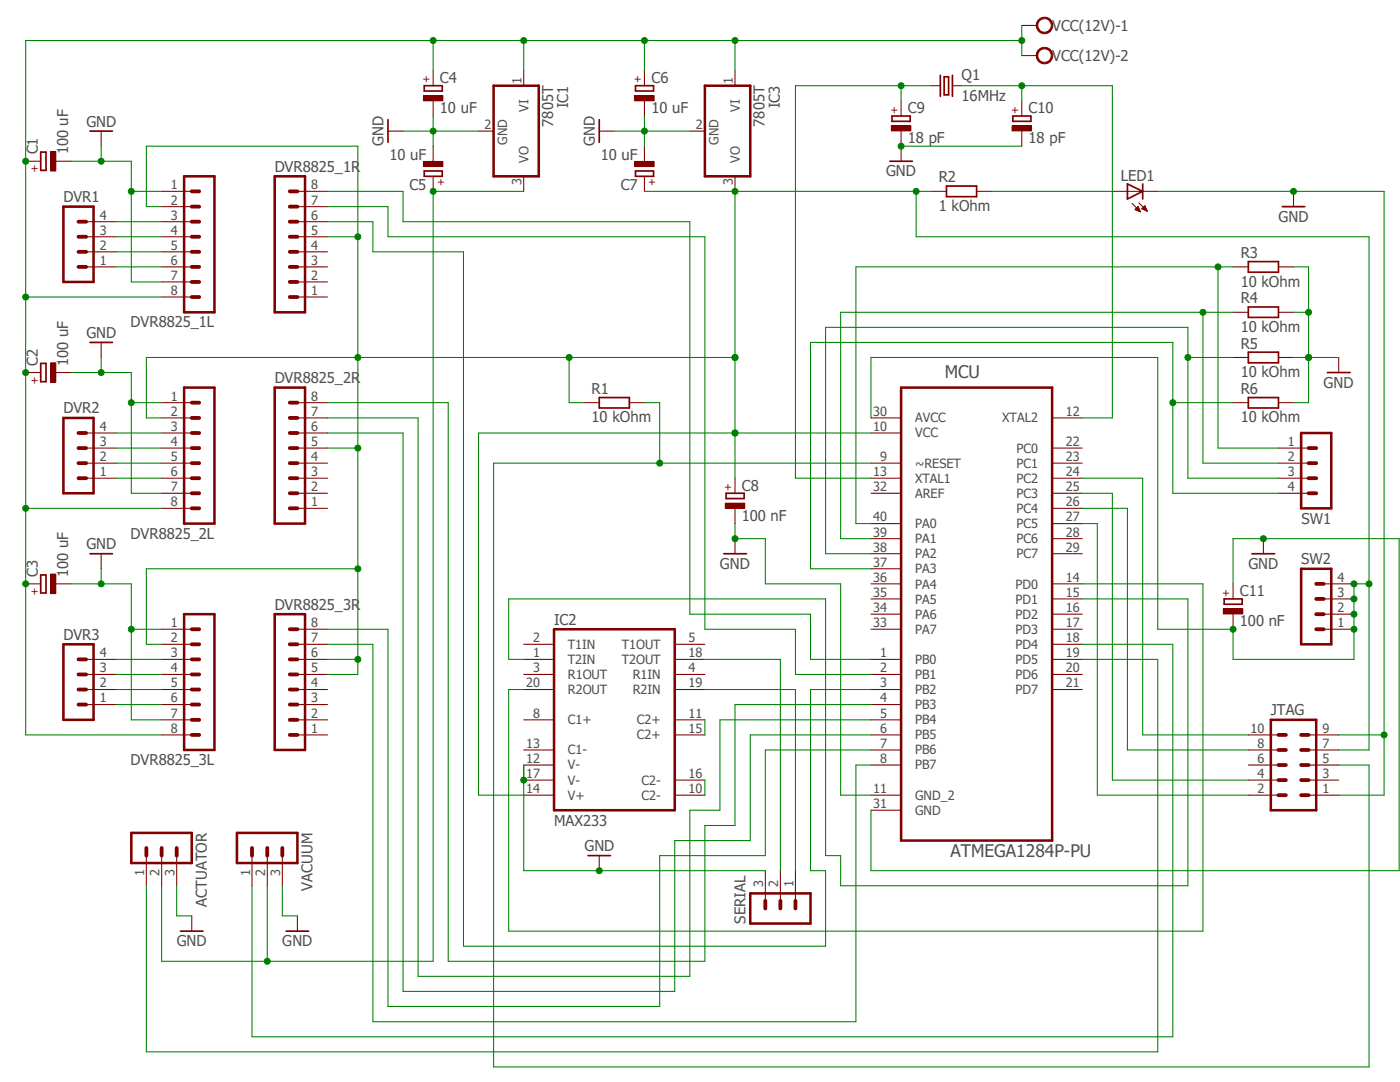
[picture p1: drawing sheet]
<svg xmlns="http://www.w3.org/2000/svg" width="279mm" height="216mm" viewBox="0 0 279 216" stroke-linecap="round" stroke-linejoin="round" font-family="sans-serif">
<path d="M0 2.8l279.4 210.3M279.4 2.8l-279.4 210.3" fill="none" stroke="#fff" stroke-width=".2"/>
<g fill="none" stroke="#800000" stroke-width=".21">
<path d="M104.5 14.1v3M146.7 14.1v3M32.3 38.2h6M59.4 38.2h6M95.5 26.2h3M104.5 35.2v3M137.7 26.2h3M146.7 35.2v3M17.2 53.3h6M17.2 50.2h6M17.2 47.2h6M17.2 44.2h6"/>
<path d="M32.3 53.3h6M32.3 50.2h6M32.3 47.2h6M32.3 44.2h6M32.3 41.2h6M32.3 56.3h6M32.3 59.3h6M59.4 53.3h6M59.4 50.2h6M59.4 47.2h6M59.4 44.2h6M59.4 41.2h6"/>
<path d="M59.4 56.3h6M59.4 59.3h6M267.2 71.3v3M17.2 86.4h6M17.2 92.4h6M17.2 95.4h6M17.2 89.4h6M32.3 83.4h6M32.3 86.4h6M32.3 92.4h6M32.3 95.4h6M32.3 98.4h6"/>
<path d="M32.3 89.4h6M32.3 80.3h6M59.4 83.4h6M59.4 86.4h6M59.4 92.4h6M59.4 95.4h6M59.4 98.4h6M59.4 89.4h6M59.4 80.3h6M173.8 83.4h6M173.8 86.4h6M173.8 92.4h6"/>
<path d="M173.8 95.4h6M173.8 98.4h6M210 83.4h6M210 92.4h6M210 95.4h6M210 98.4h6M210 89.4h6M32.3 101.4h6M59.4 101.4h6M173.8 104.5h6M173.8 107.5h6M173.8 110.5h6"/>
<path d="M173.8 113.5h6M173.8 116.5h6M173.8 119.5h6M210 104.5h6M210 107.5h6M210 110.5h6M210 116.5h6M210 119.5h6M210 101.4h6M17.2 131.6h6M17.2 134.6h6M17.2 137.6h6"/>
<path d="M32.3 125.6h6M32.3 131.6h6M32.3 134.6h6M32.3 137.6h6M32.3 128.6h6M59.4 125.6h6M59.4 131.6h6M59.4 134.6h6M59.4 137.6h6M59.4 128.6h6M104.5 131.6h6.1M104.5 134.6h6.1"/>
<path d="M104.5 137.6h6.1M104.5 128.6h6.1M134.7 131.6h6M134.7 134.6h6M134.7 137.6h6M134.7 128.6h6M173.8 122.6h6M173.8 125.6h6M173.8 131.6h6M173.8 134.6h6M173.8 137.6h6M210 122.6h6"/>
<path d="M210 125.6h6M210 131.6h6M210 134.6h6M210 137.6h6M210 128.6h6M17.2 140.6h6M32.3 140.6h6M32.3 143.6h6M32.3 146.6h6M59.4 140.6h6M59.4 143.6h6M59.4 146.6h6"/>
<path d="M104.5 143.6h6.1M104.5 149.6h6.1M104.5 152.7h6.1M104.5 158.7h6.1M104.5 155.7h6.1M134.7 143.6h6M134.7 146.6h6M134.7 158.7h6M134.7 155.7h6M173.8 140.6h6M173.8 143.6h6M173.8 146.6h6"/>
<path d="M173.8 149.6h6M173.8 152.7h6M173.8 158.7h6M249.1 146.6h6M249.1 149.6h6M249.1 152.7h6M249.1 158.7h6M249.1 155.7h6M261.2 146.6h6M261.2 149.6h6M261.2 152.7h6M261.2 158.7h6"/>
<path d="M261.2 155.7h6M29.2 170.7v6M32.3 170.7v6M35.3 170.7v6M50.3 170.7v6M53.3 170.7v6M56.3 170.7v6M152.7 173.7v6M155.7 173.7v6M158.7 173.7v6M173.8 161.7h6M38.3 182.8v3"/>
<path d="M59.4 182.8v3"/>
</g>
<g fill="none" stroke="#800000" stroke-width=".51">
<path d="M98.5 17.1h9v18.1h-9zM140.7 17.1h9v18.1h-9zM36.7 35.2h6.1v27.1h-6.1zM54.8 35.2h6.1v27.1h-6.1zM12.7 41.2h6v15.1h-6zM36.7 77.3h6.1v27.2h-6.1zM54.8 77.3h6.1v27.2h-6.1zM179.8 77.3h30.2v90.4h-30.2zM12.7 83.4h6v15h-6zM12.7 128.6h6v15h-6zM36.7 122.6h6.1v27h-6.1zM54.8 122.6h6.1v27h-6.1z"/>
<path d="M110.6 125.6h24.1v36.1h-24.1zM253.6 143.6h9.1v18.1h-9.1zM26.2 166.2h12.1v6h-12.1zM47.3 166.2h12.1v6h-12.1zM149.7 178.3h12.1v6h-12.1z"/>
</g>
<g fill="none" stroke="#800000" stroke-width=".76">
<path d="M38.3 38.2h1.5M57.8 38.2h1.6M15.7 47.2h1.5M15.7 50.2h1.5M15.7 53.3h1.5M15.7 44.2h1.5M38.3 47.2h1.5M38.3 50.2h1.5M38.3 53.3h1.5M38.3 44.2h1.5M38.3 41.2h1.5M38.3 59.3h1.5"/>
<path d="M38.3 56.3h1.5M57.8 47.2h1.6M57.8 50.2h1.6M57.8 53.3h1.6M57.8 44.2h1.6M57.8 41.2h1.6M57.8 59.3h1.6M57.8 56.3h1.6M15.7 89.4h1.5M15.7 92.4h1.5M15.7 95.4h1.5M15.7 86.4h1.5"/>
<path d="M38.3 89.4h1.5M38.3 92.4h1.5M38.3 95.4h1.5M38.3 86.4h1.5M38.3 83.4h1.5M38.3 80.3h1.5M38.3 98.4h1.5M57.8 89.4h1.6M57.8 92.4h1.6M57.8 95.4h1.6M57.8 86.4h1.6M57.8 83.4h1.6"/>
<path d="M57.8 80.3h1.6M57.8 98.4h1.6M38.3 101.4h1.5M57.8 101.4h1.6M15.7 134.6h1.5M15.7 137.6h1.5M15.7 131.6h1.5M38.3 134.6h1.5M38.3 137.6h1.5M38.3 131.6h1.5M38.3 128.6h1.5M38.3 125.6h1.5"/>
<path d="M57.8 134.6h1.6M57.8 137.6h1.6M57.8 131.6h1.6M57.8 128.6h1.6M57.8 125.6h1.6M15.7 140.6h1.5M38.3 140.6h1.5M38.3 146.6h1.5M38.3 143.6h1.5M57.8 140.6h1.6M57.8 146.6h1.6M57.8 143.6h1.6"/>
<path d="M255.1 152.7h1.5M255.1 155.7h1.5M255.1 158.7h1.5M255.1 146.6h1.5M255.1 149.6h1.5M259.7 152.7h1.5M259.7 155.7h1.5M259.7 158.7h1.5M259.7 146.6h1.5M259.7 149.6h1.5M29.2 169.2v1.5M32.3 169.2v1.5"/>
<path d="M35.3 169.2v1.5M50.3 169.2v1.5M53.3 169.2v1.5M56.3 169.2v1.5M152.7 179.7v1.6M155.7 179.7v1.6M158.7 179.7v1.6"/>
</g>
<path d="M264.9 74.3h4.6M36 185.8h4.5M57.1 185.8h4.5" fill="none" stroke="#800000" stroke-width=".34"/>
<path d="M207.1 4.1a1.66 1.66 0 0 1 2.7 0 1.66 1.66 0 0 1-.8 2.6 1.66 1.66 0 0 1-2.2-1.6h.3a1.36 1.36 0 0 1 1.9-1.3 1.36 1.36 0 0 1 .4 2.2 1.36 1.36 0 0 1-2.2-.5l-.1-.4h-.3z" fill-rule="evenodd" fill="#800000"/>
<path d="M207.1 4.1a1.66 1.66 0 0 1 2.7 0 1.66 1.66 0 0 1-.8 2.6 1.66 1.66 0 0 1-2.2-1.6h.3a1.36 1.36 0 0 1 1.9-1.3 1.36 1.36 0 0 1 .4 2.2 1.36 1.36 0 0 1-2.2-.5l-.1-.4h-.3z" fill="none" stroke="#800000" stroke-width=".2"/>
<path d="M203.9 5.1h3" fill="none" stroke="#800000" stroke-width=".21"/>
<path d="M207.1 10.1a1.66 1.66 0 0 1 2.7 0 1.66 1.66 0 0 1-.8 2.6 1.66 1.66 0 0 1-2.2-1.6h.3a1.36 1.36 0 0 1 1.9-1.3 1.36 1.36 0 0 1 .4 2.2 1.36 1.36 0 0 1-2.2-.5l-.1-.4h-.3z" fill-rule="evenodd" fill="#800000"/>
<path d="M207.1 10.1a1.66 1.66 0 0 1 2.7 0 1.66 1.66 0 0 1-.8 2.6 1.66 1.66 0 0 1-2.2-1.6h.3a1.36 1.36 0 0 1 1.9-1.3 1.36 1.36 0 0 1 .4 2.2 1.36 1.36 0 0 1-2.2-.5l-.1-.4h-.3z" fill="none" stroke="#800000" stroke-width=".2"/>
<g fill="none" stroke="#800000" stroke-width=".21">
<path d="M185.8 17.1h1.9M190.1 17.1h1.8M203.9 11.1h3M77.4 26.2h3M119.6 26.2h3M179.8 29.2v3M185.8 38.2h3.1M194.9 38.2h3M222 38.2h9.1M258.1 38.2v3M225.9 40.6l1.7 1.6M226.5 41.8l.6-.6 .5 1z"/>
<path d="M226.6 41.7h.8M226.7 41.9h.7M226.7 41.7h.6M226.8 41.5h.4M226.9 42h.6M226.9 41.4h.3M227 41.3h.2M227.2 42.1h.3M227.3 40.5l1.6 1.6M227.5 42.2h.1M227.9 41.7h.8M227.9 41.7l1 .4"/>
<path d="M227.9 41.7l.6-.6 .4 1M228 41.5h.7M228.1 41.7h.7M228.1 41.4h.5M228.3 41.3h.3M228.4 41.9h.4M228.4 41.2h.1M228.6 42h.3M228.9 42.1h.1M246.1 53.3h3M255.1 53.3h3M246.1 62.3h3"/>
<path d="M246.1 71.3h3M255.1 62.3h3M255.1 71.3h3M116.6 80.3h3M125.6 80.3h3M246.1 80.3h3M255.1 89.4h6.1M255.1 92.4h6.1M255.1 95.4h6.1M255.1 98.4h6.1M255.1 80.3h3M146.7 107.5v3"/>
<path d="M252.1 107.5v3M264.2 119.5h6M264.2 116.5h6M264.2 125.6h6M264.2 122.6h6M119.6 170.7v3"/>
</g>
<g fill="none" stroke="#800000" stroke-width=".34">
<path d="M187.7 15v4.2M188.4 15.3h.9v3.6h-.9zM190.1 15v4.2M8.1 30.4h1.1v3.6h-1.1zM77.4 23.9v4.5M119.6 23.9v4.5M177.6 32.2h4.5M188.9 37.1h6v2.1h-6zM225 36.7l3 1.5-3 1.5zM228 36.7v3M249.1 52.2h6v2.1h-6zM255.9 41.2h4.5"/>
<path d="M119.6 79.3h6v2.1h-6zM249.1 61.3h6v2h-6zM249.1 70.3h6v2.1h-6zM249.1 79.3h6v2.1h-6zM144.4 110.5h4.6M249.9 110.5h4.5M117.3 170.7h4.5"/>
</g>
<path d="M259.7 86.4h6v15h-6zM259.7 113.5h6v15.1h-6z" fill="none" stroke="#800000" stroke-width=".51"/>
<path d="M261.2 95.4h1.5M261.2 92.4h1.5M261.2 89.4h1.5M261.2 98.4h1.5M262.7 119.5h1.5M262.7 116.5h1.5M262.7 122.6h1.5M262.7 125.6h1.5" fill="none" stroke="#800000" stroke-width=".76"/>
<path d="M10.1 30.2h1v3.9h-1z" fill-rule="evenodd" fill="#800000"/>
<path d="M10.1 30.2h1v3.9h-1z" fill="none" stroke="#800000" stroke-width=".2"/>
<path d="M5.1 32.2h3M11.1 32.2h3.1" fill="none" stroke="#800000" stroke-width=".21"/>
<path d="M8.1 114.7h1.1v3.6h-1.1z" fill="none" stroke="#800000" stroke-width=".34"/>
<path d="M10.1 114.6h1v3.8h-1z" fill-rule="evenodd" fill="#800000"/>
<path d="M10.1 114.6h1v3.8h-1z" fill="none" stroke="#800000" stroke-width=".2"/>
<path d="M5.1 116.5h3M11.1 116.5h3.1" fill="none" stroke="#800000" stroke-width=".21"/>
<path d="M8.1 72.5h1.1v3.7h-1.1z" fill="none" stroke="#800000" stroke-width=".34"/>
<path d="M10.1 72.4h1v3.9h-1z" fill-rule="evenodd" fill="#800000"/>
<path d="M10.1 72.4h1v3.9h-1z" fill="none" stroke="#800000" stroke-width=".2"/>
<path d="M5.1 74.3h3M11.1 74.3h3.1" fill="none" stroke="#800000" stroke-width=".21"/>
<path d="M84.7 17.1h3.6v1.1h-3.6z" fill="none" stroke="#800000" stroke-width=".34"/>
<path d="M84.5 19.1h3.9v1h-3.9z" fill-rule="evenodd" fill="#800000"/>
<path d="M84.5 19.1h3.9v1h-3.9z" fill="none" stroke="#800000" stroke-width=".2"/>
<path d="M86.4 14.1v3M86.4 20.1v3.1" fill="none" stroke="#800000" stroke-width=".21"/>
<path d="M84.7 34.1h3.6v1.1h-3.6z" fill="none" stroke="#800000" stroke-width=".34"/>
<path d="M84.5 32.2h3.9v1h-3.9z" fill-rule="evenodd" fill="#800000"/>
<path d="M84.5 32.2h3.9v1h-3.9z" fill="none" stroke="#800000" stroke-width=".2"/>
<path d="M86.4 29.2v3M86.4 35.2v3" fill="none" stroke="#800000" stroke-width=".21"/>
<path d="M126.8 17.1h3.6v1.1h-3.6z" fill="none" stroke="#800000" stroke-width=".34"/>
<path d="M126.7 19.1h3.9v1h-3.9z" fill-rule="evenodd" fill="#800000"/>
<path d="M126.7 19.1h3.9v1h-3.9z" fill="none" stroke="#800000" stroke-width=".2"/>
<path d="M128.6 14.1v3M128.6 20.1v3.1" fill="none" stroke="#800000" stroke-width=".21"/>
<path d="M126.8 34.1h3.6v1.1h-3.6z" fill="none" stroke="#800000" stroke-width=".34"/>
<path d="M126.7 32.2h3.9v1h-3.9z" fill-rule="evenodd" fill="#800000"/>
<path d="M126.7 32.2h3.9v1h-3.9z" fill="none" stroke="#800000" stroke-width=".2"/>
<path d="M128.6 29.2v3M128.6 35.2v3" fill="none" stroke="#800000" stroke-width=".21"/>
<path d="M178 23.2h3.7v1h-3.7z" fill="none" stroke="#800000" stroke-width=".34"/>
<path d="M177.9 25.1h3.9v1h-3.9z" fill-rule="evenodd" fill="#800000"/>
<path d="M177.9 25.1h3.9v1h-3.9z" fill="none" stroke="#800000" stroke-width=".2"/>
<path d="M179.8 20.1v3.1M179.8 26.2v3" fill="none" stroke="#800000" stroke-width=".21"/>
<path d="M202.1 23.2h3.6v1h-3.6z" fill="none" stroke="#800000" stroke-width=".34"/>
<path d="M202 25.1h3.9v1h-3.9z" fill-rule="evenodd" fill="#800000"/>
<path d="M202 25.1h3.9v1h-3.9z" fill="none" stroke="#800000" stroke-width=".2"/>
<path d="M203.9 20.1v3.1M203.9 26.2v3" fill="none" stroke="#800000" stroke-width=".21"/>
<path d="M144.9 98.4h3.6v1.1h-3.6z" fill="none" stroke="#800000" stroke-width=".34"/>
<path d="M144.7 100.4h3.9v1h-3.9z" fill-rule="evenodd" fill="#800000"/>
<path d="M144.7 100.4h3.9v1h-3.9z" fill="none" stroke="#800000" stroke-width=".2"/>
<path d="M146.7 95.4v3M146.7 101.4v3.1" fill="none" stroke="#800000" stroke-width=".21"/>
<path d="M244.3 119.5h3.6v1.1h-3.6z" fill="none" stroke="#800000" stroke-width=".34"/>
<path d="M244.1 121.5h3.9v1h-3.9z" fill-rule="evenodd" fill="#800000"/>
<path d="M244.1 121.5h3.9v1h-3.9z" fill="none" stroke="#800000" stroke-width=".2"/>
<path d="M20.2 26.2v3M20.2 68.3v3M20.2 110.5v3M246.1 116.5v3M246.1 122.6v3" fill="none" stroke="#800000" stroke-width=".21"/>
<path d="M17.9 26.2h4.5M17.9 68.3h4.5M17.9 110.5h4.5" fill="none" stroke="#800000" stroke-width=".34"/>
<g fill="none" stroke="#008000" stroke-width=".21">
<path d="M122.6 26.2h15.1M128.6 26.2v3M23.2 53.3h9.1M23.2 50.2h9.1M23.2 47.2h9.1M23.2 44.2h9.1M23.2 86.4h9.1M23.2 95.4h9.1M23.2 92.4h9.1M23.2 89.4h9.1M23.2 131.6h9.1M23.2 134.6h9.1"/>
<path d="M23.2 137.6h9.1M23.2 140.6h9.1M35.3 176.7v6.1h3M56.3 176.7v6.1h3.1"/>
</g>
<circle cx="128.6" cy="26.2" r=".6" fill="#008000"/>
<circle cx="128.6" cy="26.2" r=".6" fill="none" stroke="#008000" stroke-width=".2"/>
<path d="M80.4 26.2h15.1M86.4 23.2v3M128.6 23.2v3" fill="none" stroke="#008000" stroke-width=".21"/>
<circle cx="86.4" cy="26.2" r=".6" fill="#008000"/>
<circle cx="86.4" cy="26.2" r=".6" fill="none" stroke="#008000" stroke-width=".2"/>
<path d="M86.4 26.2v3M231.1 38.2h45.1v120.5h-9M267.2 146.6h9" fill="none" stroke="#008000" stroke-width=".21"/>
<circle cx="276.2" cy="146.6" r=".6" fill="#008000"/>
<circle cx="276.2" cy="146.6" r=".6" fill="none" stroke="#008000" stroke-width=".2"/>
<circle cx="258.1" cy="38.2" r=".6" fill="#008000"/>
<circle cx="258.1" cy="38.2" r=".6" fill="none" stroke="#008000" stroke-width=".2"/>
<path d="M258.1 53.3h3.1v9h-3.1M258.1 71.3h3.1" fill="none" stroke="#008000" stroke-width=".21"/>
<circle cx="261.2" cy="62.3" r=".6" fill="#008000"/>
<circle cx="261.2" cy="62.3" r=".6" fill="none" stroke="#008000" stroke-width=".2"/>
<path d="M261.2 62.3v18h-3.1" fill="none" stroke="#008000" stroke-width=".21"/>
<circle cx="261.2" cy="71.3" r=".6" fill="#008000"/>
<circle cx="261.2" cy="71.3" r=".6" fill="none" stroke="#008000" stroke-width=".2"/>
<path d="M261.2 71.3h6" fill="none" stroke="#008000" stroke-width=".21"/>
<circle cx="261.2" cy="71.3" r=".6" fill="#008000"/>
<circle cx="261.2" cy="71.3" r=".6" fill="none" stroke="#008000" stroke-width=".2"/>
<path d="M252.1 107.5h27.1v66.2h-105.4v-12" fill="none" stroke="#008000" stroke-width=".21"/>
<circle cx="252.1" cy="107.5" r=".6" fill="#008000"/>
<circle cx="252.1" cy="107.5" r=".6" fill="none" stroke="#008000" stroke-width=".2"/>
<path d="M252.1 107.5h-6v9M104.5 152.7v21h15.1" fill="none" stroke="#008000" stroke-width=".21"/>
<circle cx="119.6" cy="173.7" r=".6" fill="#008000"/>
<circle cx="119.6" cy="173.7" r=".6" fill="none" stroke="#008000" stroke-width=".2"/>
<circle cx="104.5" cy="155.7" r=".6" fill="#008000"/>
<circle cx="104.5" cy="155.7" r=".6" fill="none" stroke="#008000" stroke-width=".2"/>
<path d="M146.7 107.5h6v9h15.1v42.2h6M119.6 173.7h33.1" fill="none" stroke="#008000" stroke-width=".21"/>
<circle cx="146.7" cy="107.5" r=".6" fill="#008000"/>
<circle cx="146.7" cy="107.5" r=".6" fill="none" stroke="#008000" stroke-width=".2"/>
<path d="M179.8 29.2h24.1M146.7 104.5v3" fill="none" stroke="#008000" stroke-width=".21"/>
<circle cx="179.8" cy="29.2" r=".6" fill="#008000"/>
<circle cx="179.8" cy="29.2" r=".6" fill="none" stroke="#008000" stroke-width=".2"/>
<path d="M14.2 32.2h12v24.1h6.1M26.2 38.2h6.1" fill="none" stroke="#008000" stroke-width=".21"/>
<circle cx="26.2" cy="38.2" r=".6" fill="#008000"/>
<circle cx="26.2" cy="38.2" r=".6" fill="none" stroke="#008000" stroke-width=".2"/>
<path d="M20.2 29.2v3" fill="none" stroke="#008000" stroke-width=".21"/>
<circle cx="20.2" cy="32.2" r=".6" fill="#008000"/>
<circle cx="20.2" cy="32.2" r=".6" fill="none" stroke="#008000" stroke-width=".2"/>
<path d="M14.2 74.3h12v24.1h6.1M26.2 80.3h6.1" fill="none" stroke="#008000" stroke-width=".21"/>
<circle cx="26.2" cy="80.3" r=".6" fill="#008000"/>
<circle cx="26.2" cy="80.3" r=".6" fill="none" stroke="#008000" stroke-width=".2"/>
<path d="M20.2 71.3v3" fill="none" stroke="#008000" stroke-width=".21"/>
<circle cx="20.2" cy="74.3" r=".6" fill="#008000"/>
<circle cx="20.2" cy="74.3" r=".6" fill="none" stroke="#008000" stroke-width=".2"/>
<path d="M14.2 116.5h12v27.1h6.1M26.2 125.6h6.1" fill="none" stroke="#008000" stroke-width=".21"/>
<circle cx="26.2" cy="125.6" r=".6" fill="#008000"/>
<circle cx="26.2" cy="125.6" r=".6" fill="none" stroke="#008000" stroke-width=".2"/>
<path d="M20.2 113.5v3" fill="none" stroke="#008000" stroke-width=".21"/>
<circle cx="20.2" cy="116.5" r=".6" fill="#008000"/>
<circle cx="20.2" cy="116.5" r=".6" fill="none" stroke="#008000" stroke-width=".2"/>
<path d="M104.5 38.2h-18.1v153.6h-54.1v-15.1M216 95.4h12v51.2h21.1M216 98.4h6v57.3h27.1M216 101.4h9v48.2h24.1M216 104.5h3v54.2h30.1M53.3 176.7v15.1" fill="none" stroke="#008000" stroke-width=".21"/>
<circle cx="53.3" cy="191.8" r=".6" fill="#008000"/>
<circle cx="53.3" cy="191.8" r=".6" fill="none" stroke="#008000" stroke-width=".2"/>
<circle cx="86.4" cy="38.2" r=".6" fill="#008000"/>
<circle cx="86.4" cy="38.2" r=".6" fill="none" stroke="#008000" stroke-width=".2"/>
<path d="M5.1 59.3v87.3h27.2M5.1 101.4h27.2" fill="none" stroke="#008000" stroke-width=".21"/>
<circle cx="5.1" cy="101.4" r=".6" fill="#008000"/>
<circle cx="5.1" cy="101.4" r=".6" fill="none" stroke="#008000" stroke-width=".2"/>
<path d="M5.1 59.3h27.2" fill="none" stroke="#008000" stroke-width=".21"/>
<circle cx="5.1" cy="59.3" r=".6" fill="#008000"/>
<circle cx="5.1" cy="59.3" r=".6" fill="none" stroke="#008000" stroke-width=".2"/>
<path d="M5.1 8.1v51.2M203.9 5.1v6M203.9 8.1h-57.2v6" fill="none" stroke="#008000" stroke-width=".21"/>
<circle cx="203.9" cy="8.1" r=".6" fill="#008000"/>
<circle cx="203.9" cy="8.1" r=".6" fill="none" stroke="#008000" stroke-width=".2"/>
<path d="M128.6 8.1h-24.1v6" fill="none" stroke="#008000" stroke-width=".21"/>
<circle cx="146.7" cy="8.1" r=".6" fill="#008000"/>
<circle cx="146.7" cy="8.1" r=".6" fill="none" stroke="#008000" stroke-width=".2"/>
<path d="M146.7 8.1h-18.1v6" fill="none" stroke="#008000" stroke-width=".21"/>
<circle cx="128.6" cy="8.1" r=".6" fill="#008000"/>
<circle cx="128.6" cy="8.1" r=".6" fill="none" stroke="#008000" stroke-width=".2"/>
<path d="M104.5 8.1h-18.1v6" fill="none" stroke="#008000" stroke-width=".21"/>
<circle cx="104.5" cy="8.1" r=".6" fill="#008000"/>
<circle cx="104.5" cy="8.1" r=".6" fill="none" stroke="#008000" stroke-width=".2"/>
<path d="M5.1 8.1h81.3" fill="none" stroke="#008000" stroke-width=".21"/>
<circle cx="86.4" cy="8.1" r=".6" fill="#008000"/>
<circle cx="86.4" cy="8.1" r=".6" fill="none" stroke="#008000" stroke-width=".2"/>
<circle cx="5.1" cy="32.2" r=".6" fill="#008000"/>
<circle cx="5.1" cy="32.2" r=".6" fill="none" stroke="#008000" stroke-width=".2"/>
<circle cx="5.1" cy="74.3" r=".6" fill="#008000"/>
<circle cx="5.1" cy="74.3" r=".6" fill="none" stroke="#008000" stroke-width=".2"/>
<circle cx="5.1" cy="116.5" r=".6" fill="#008000"/>
<circle cx="5.1" cy="116.5" r=".6" fill="none" stroke="#008000" stroke-width=".2"/>
<path d="M197.9 38.2h24.1M243.1 53.3v36.1h12M246.1 53.3h-75.3v51.2h3" fill="none" stroke="#008000" stroke-width=".21"/>
<circle cx="243.1" cy="53.3" r=".6" fill="#008000"/>
<circle cx="243.1" cy="53.3" r=".6" fill="none" stroke="#008000" stroke-width=".2"/>
<path d="M237.1 71.3h9M237.1 95.4v-30.1h-72.3v45.2h9" fill="none" stroke="#008000" stroke-width=".21"/>
<circle cx="237.1" cy="71.3" r=".6" fill="#008000"/>
<circle cx="237.1" cy="71.3" r=".6" fill="none" stroke="#008000" stroke-width=".2"/>
<path d="M240.1 62.3v30.1M246.1 62.3h-78.3v45.2h6M237.1 95.4h18" fill="none" stroke="#008000" stroke-width=".21"/>
<circle cx="240.1" cy="62.3" r=".6" fill="#008000"/>
<circle cx="240.1" cy="62.3" r=".6" fill="none" stroke="#008000" stroke-width=".2"/>
<path d="M173.8 83.4v-12.1h57.3v54.3M240.1 92.4h15M270.2 116.5v6.1M246.1 125.6v6h24.1" fill="none" stroke="#008000" stroke-width=".21"/>
<circle cx="270.2" cy="119.5" r=".6" fill="#008000"/>
<circle cx="270.2" cy="119.5" r=".6" fill="none" stroke="#008000" stroke-width=".2"/>
<path d="M270.2 122.6v3" fill="none" stroke="#008000" stroke-width=".21"/>
<circle cx="270.2" cy="122.6" r=".6" fill="#008000"/>
<circle cx="270.2" cy="122.6" r=".6" fill="none" stroke="#008000" stroke-width=".2"/>
<path d="M65.4 89.4h6v24.1M65.4 131.6h6v3h-6" fill="none" stroke="#008000" stroke-width=".21"/>
<circle cx="71.4" cy="131.6" r=".6" fill="#008000"/>
<circle cx="71.4" cy="131.6" r=".6" fill="none" stroke="#008000" stroke-width=".2"/>
<path d="M32.3 83.4h-3.1v-12.1h42.2v18.1M71.4 113.5v18.1" fill="none" stroke="#008000" stroke-width=".21"/>
<circle cx="71.4" cy="89.4" r=".6" fill="#008000"/>
<circle cx="71.4" cy="89.4" r=".6" fill="none" stroke="#008000" stroke-width=".2"/>
<path d="M65.4 47.2h6v24.1" fill="none" stroke="#008000" stroke-width=".21"/>
<circle cx="71.4" cy="71.3" r=".6" fill="#008000"/>
<circle cx="71.4" cy="71.3" r=".6" fill="none" stroke="#008000" stroke-width=".2"/>
<path d="M32.3 41.2h-3.1v-12h42.2v18" fill="none" stroke="#008000" stroke-width=".21"/>
<circle cx="71.4" cy="47.2" r=".6" fill="#008000"/>
<circle cx="71.4" cy="47.2" r=".6" fill="none" stroke="#008000" stroke-width=".2"/>
<path d="M71.4 113.5h-42.2v15.1h3.1" fill="none" stroke="#008000" stroke-width=".21"/>
<circle cx="71.4" cy="113.5" r=".6" fill="#008000"/>
<circle cx="71.4" cy="113.5" r=".6" fill="none" stroke="#008000" stroke-width=".2"/>
<path d="M128.6 38.2h18.1M71.4 71.3h42.2" fill="none" stroke="#008000" stroke-width=".21"/>
<circle cx="146.7" cy="38.2" r=".6" fill="#008000"/>
<circle cx="146.7" cy="38.2" r=".6" fill="none" stroke="#008000" stroke-width=".2"/>
<path d="M182.8 38.2v9h90.4v102.4h-6M185.8 38.2h-39.1v33.1" fill="none" stroke="#008000" stroke-width=".21"/>
<circle cx="273.2" cy="116.5" r=".6" fill="#008000"/>
<circle cx="273.2" cy="116.5" r=".6" fill="none" stroke="#008000" stroke-width=".2"/>
<path d="M173.8 86.4h-78.3v72.3h9" fill="none" stroke="#008000" stroke-width=".21"/>
<circle cx="146.7" cy="86.4" r=".6" fill="#008000"/>
<circle cx="146.7" cy="86.4" r=".6" fill="none" stroke="#008000" stroke-width=".2"/>
<path d="M146.7 71.3v15.1" fill="none" stroke="#008000" stroke-width=".21"/>
<circle cx="146.7" cy="71.3" r=".6" fill="#008000"/>
<circle cx="146.7" cy="71.3" r=".6" fill="none" stroke="#008000" stroke-width=".2"/>
<path d="M146.7 86.4v9" fill="none" stroke="#008000" stroke-width=".21"/>
<circle cx="146.7" cy="86.4" r=".6" fill="#008000"/>
<circle cx="146.7" cy="86.4" r=".6" fill="none" stroke="#008000" stroke-width=".2"/>
<path d="M113.6 71.3h33.1" fill="none" stroke="#008000" stroke-width=".21"/>
<circle cx="146.7" cy="71.3" r=".6" fill="#008000"/>
<circle cx="146.7" cy="71.3" r=".6" fill="none" stroke="#008000" stroke-width=".2"/>
<path d="M270.2 125.6v6" fill="none" stroke="#008000" stroke-width=".21"/>
<circle cx="270.2" cy="125.6" r=".6" fill="#008000"/>
<circle cx="270.2" cy="125.6" r=".6" fill="none" stroke="#008000" stroke-width=".2"/>
<circle cx="113.6" cy="71.3" r=".6" fill="#008000"/>
<circle cx="113.6" cy="71.3" r=".6" fill="none" stroke="#008000" stroke-width=".2"/>
<circle cx="182.8" cy="38.2" r=".6" fill="#008000"/>
<circle cx="182.8" cy="38.2" r=".6" fill="none" stroke="#008000" stroke-width=".2"/>
<path d="M113.6 71.3v9h3M231.1 125.6h15" fill="none" stroke="#008000" stroke-width=".21"/>
<circle cx="246.1" cy="125.6" r=".6" fill="#008000"/>
<circle cx="246.1" cy="125.6" r=".6" fill="none" stroke="#008000" stroke-width=".2"/>
<path d="M270.2 116.5h3" fill="none" stroke="#008000" stroke-width=".21"/>
<circle cx="270.2" cy="116.5" r=".6" fill="#008000"/>
<circle cx="270.2" cy="116.5" r=".6" fill="none" stroke="#008000" stroke-width=".2"/>
<path d="M234.1 80.3h12M255.1 98.4h-21v-30.1h-72.3v45.2h12" fill="none" stroke="#008000" stroke-width=".21"/>
<circle cx="234.1" cy="80.3" r=".6" fill="#008000"/>
<circle cx="234.1" cy="80.3" r=".6" fill="none" stroke="#008000" stroke-width=".2"/>
<g fill="none" stroke="#008000" stroke-width=".21">
<path d="M191.9 17.1h30.1v66.3h-6M203.9 17.1v3M65.4 38.2h15v6h57.3v78.4h24.1v9h12M65.4 41.2h12v6h63.3v78.4h18v9h15.1M65.4 44.2h9v6h18.1v138.6h72.3v-15.1h-3v-36.1h12M65.4 80.3h24.1v111.5h51.2v-27.1h6v-24.1h27.1M65.4 83.4h18v111.4h54.3v-33.1h6v-18.1h30.1M65.4 86.4h15v111.4h54.3v-30.1h15v-21.1h24.1M216 119.5h21.1v57.2h-69.3v-6h-3v-51.2h-63.3v12.1h3M216 116.5h24.1v69.3h-138.6v-48.2h3M65.4 125.6h12v75.2h54.3v-30.1h21v-21.1h21.1M65.4 128.6h9v75.3h96.4v-51.2h3"/>
<path d="M140.7 131.6h15v42.1M140.7 137.6h18v36.1M140.7 143.6v3M140.7 155.7v3"/>
</g>
<circle cx="203.9" cy="17.1" r=".6" fill="#008000"/>
<circle cx="203.9" cy="17.1" r=".6" fill="none" stroke="#008000" stroke-width=".2"/>
<path d="M179.8 17.1v3M185.8 17.1h-27.1v78.3h15.1" fill="none" stroke="#008000" stroke-width=".21"/>
<circle cx="179.8" cy="17.1" r=".6" fill="#008000"/>
<circle cx="179.8" cy="17.1" r=".6" fill="none" stroke="#008000" stroke-width=".2"/>
<path d="M128.6 80.3h3.1v12.1M173.8 92.4h-75.3v120.5h174.7v-60.2h-6M216 128.6h18.1v78.3h-183.8v-30.2M216 131.6h15.1v78.3h-201.9v-33.2" fill="none" stroke="#008000" stroke-width=".21"/>
<circle cx="131.7" cy="92.4" r=".6" fill="#008000"/>
<circle cx="131.7" cy="92.4" r=".6" fill="none" stroke="#008000" stroke-width=".2"/>
<g font-size="3.5" fill="#505050">
<text x="188.6" y="75.5">MCU</text>
<text x="189.7" y="171.1">ATMEGA1284P-PU</text>
</g>
<g font-size="3" fill="#505050">
<text x="210" y="6.1">VCC(12V)-1</text>
<text x="87.8" y="16.6">C4</text>
<text x="130" y="16.6">C6</text>
<text x="191.9" y="15.9">Q1</text>
<text x="210" y="12.2">VCC(12V)-2</text>
<text x="87.8" y="22.6">10 uF</text>
<text x="113.4" y="21.6" transform="rotate(-90 113.4 21.6)">IC1</text>
<text x="130" y="22.6">10 uF</text>
<text x="155.6" y="21.6" transform="rotate(-90 155.6 21.6)">IC3</text>
<text x="181.2" y="22.6">C9</text>
<text x="191.9" y="20.2">16MHz</text>
<text x="205.3" y="22.6">C10</text>
<text x="17.2" y="25.3">GND</text>
<text x="76.5" y="29.1" transform="rotate(-90 76.5 29.1)">GND</text>
<text x="110.4" y="25.3" transform="rotate(-90 110.4 25.3)">7805T</text>
<text x="118.7" y="29.1" transform="rotate(-90 118.7 29.1)">GND</text>
<text x="152.6" y="25.3" transform="rotate(-90 152.6 25.3)">7805T</text>
<text x="181.2" y="28.6">18 pF</text>
<text x="205.3" y="28.6">18 pF</text>
<text x="7.6" y="30.8" transform="rotate(-90 7.6 30.8)">C1</text>
<text x="13.6" y="30.8" transform="rotate(-90 13.6 30.8)">100 uF</text>
<text x="54.8" y="34.3">DVR8825_1R</text>
<text x="77.7" y="31.8">10 uF</text>
<text x="119.9" y="31.8">10 uF</text>
<text x="176.8" y="35.2">GND</text>
<text x="12.7" y="40.3">DVR1</text>
<text x="81.7" y="37.9">C5</text>
<text x="123.9" y="37.9">C7</text>
<text x="187.4" y="36.4">R2</text>
<text x="223.7" y="36.1">LED1</text>
<text x="187.4" y="42.1">1 kOhm</text>
<text x="255.1" y="44.2">GND</text>
<text x="247.6" y="51.5">R3</text>
<text x="247.6" y="57.2">10 kOhm</text>
<text x="26.1" y="65.3">DVR8825_1L</text>
<text x="247.6" y="60.5">R4</text>
<text x="17.2" y="67.4">GND</text>
<text x="247.6" y="66.2">10 kOhm</text>
<text x="247.6" y="69.6">R5</text>
<text x="7.6" y="73" transform="rotate(-90 7.6 73)">C2</text>
<text x="13.6" y="73" transform="rotate(-90 13.6 73)">100 uF</text>
<text x="54.8" y="76.5">DVR8825_2R</text>
<text x="247.6" y="75.3">10 kOhm</text>
<text x="264.2" y="77.3">GND</text>
<text x="12.7" y="82.5">DVR2</text>
<text x="118.1" y="78.6">R1</text>
<text x="247.6" y="78.6">R6</text>
<text x="118.1" y="84.3">10 kOhm</text>
<text x="247.6" y="84.3">10 kOhm</text>
<text x="148" y="97.9">C8</text>
<text x="26.1" y="107.5">DVR8825_2L</text>
<text x="148" y="103.9">100 nF</text>
<text x="259.8" y="104.5">SW1</text>
<text x="17.2" y="109.6">GND</text>
<text x="143.7" y="113.5">GND</text>
<text x="249.1" y="113.5">GND</text>
<text x="259.7" y="112.6">SW2</text>
<text x="7.6" y="115.1" transform="rotate(-90 7.6 115.1)">C3</text>
<text x="13.6" y="115.1" transform="rotate(-90 13.6 115.1)">100 uF</text>
<text x="247.4" y="119">C11</text>
<text x="54.8" y="121.6">DVR8825_3R</text>
<text x="110.6" y="124.8">IC2</text>
<text x="247.4" y="125">100 nF</text>
<text x="12.7" y="127.7">DVR3</text>
<text x="253.6" y="142.7">JTAG</text>
<text x="26.1" y="152.7">DVR8825_3L</text>
<text x="110.6" y="164.7">MAX233</text>
<text x="116.6" y="169.8">GND</text>
<text x="62.4" y="177.7" transform="rotate(-90 62.4 177.7)">VACUUM</text>
<text x="41.3" y="180.9" transform="rotate(-90 41.3 180.9)">ACTUATOR</text>
<text x="148.8" y="184.3" transform="rotate(-90 148.8 184.3)">SERIAL</text>
<text x="35.3" y="188.8">GND</text>
<text x="56.3" y="188.8">GND</text>
</g>
<g font-size="2.5" fill="#505050">
<text x="104.1" y="16.7" transform="rotate(-90 104.1 16.7)">1</text>
<text x="146.3" y="16.7" transform="rotate(-90 146.3 16.7)">1</text>
<text x="105.5" y="22.4" transform="rotate(-90 105.5 22.4)">VI</text>
<text x="147.6" y="22.4" transform="rotate(-90 147.6 22.4)">VI</text>
<text x="96.7" y="25.7">2</text>
<text x="101.2" y="28.9" transform="rotate(-90 101.2 28.9)">GND</text>
<text x="138.9" y="25.7">2</text>
<text x="143.4" y="28.9" transform="rotate(-90 143.4 28.9)">GND</text>
<text x="105.5" y="32.4" transform="rotate(-90 105.5 32.4)">VO</text>
<text x="147.6" y="32.4" transform="rotate(-90 147.6 32.4)">VO</text>
<text x="34.1" y="37.8">1</text>
<text x="34.1" y="40.8">2</text>
<text x="62.1" y="40.8">7</text>
<text x="62.1" y="37.8">8</text>
<text x="104.1" y="37" transform="rotate(-90 104.1 37)">3</text>
<text x="146.3" y="37" transform="rotate(-90 146.3 37)">3</text>
<text x="19.9" y="46.8">3</text>
<text x="19.9" y="43.8">4</text>
<text x="34.1" y="43.8">3</text>
<text x="34.1" y="46.8">4</text>
<text x="62.1" y="46.8">5</text>
<text x="62.1" y="43.8">6</text>
<text x="19.9" y="52.8">1</text>
<text x="19.9" y="49.8">2</text>
<text x="34.1" y="49.8">5</text>
<text x="34.1" y="52.8">6</text>
<text x="62.1" y="52.8">3</text>
<text x="62.1" y="49.8">4</text>
<text x="34.1" y="55.8">7</text>
<text x="34.1" y="58.8">8</text>
<text x="62.1" y="58.8">1</text>
<text x="62.1" y="55.8">2</text>
<text x="34.1" y="80">1</text>
<text x="34.1" y="83">2</text>
<text x="62.1" y="83">7</text>
<text x="62.1" y="80">8</text>
<text x="174.3" y="83">30</text>
<text x="212.7" y="83">12</text>
<text x="19.9" y="89">3</text>
<text x="19.9" y="86">4</text>
<text x="34.1" y="86">3</text>
<text x="34.1" y="89">4</text>
<text x="62.1" y="89">5</text>
<text x="62.1" y="86">6</text>
<text x="174.3" y="86">10</text>
<text x="182.6" y="84.3">AVCC</text>
<text x="182.6" y="87.3">VCC</text>
<text x="200" y="84.3">XTAL2</text>
<text x="212.7" y="89">22</text>
<text x="257" y="89">1</text>
<text x="19.9" y="95">1</text>
<text x="19.9" y="92">2</text>
<text x="34.1" y="92">5</text>
<text x="34.1" y="95">6</text>
<text x="62.1" y="95">3</text>
<text x="62.1" y="92">4</text>
<text x="174.3" y="95">13</text>
<text x="175.7" y="92">9</text>
<text x="182.6" y="93.3">~RESET</text>
<text x="202.9" y="90.3">PC0</text>
<text x="202.9" y="93.3">PC1</text>
<text x="212.7" y="92">23</text>
<text x="212.7" y="95">24</text>
<text x="257" y="92">2</text>
<text x="257" y="95">3</text>
<text x="34.1" y="98">7</text>
<text x="34.1" y="101.1">8</text>
<text x="62.1" y="101.1">1</text>
<text x="62.1" y="98">2</text>
<text x="174.3" y="98">32</text>
<text x="182.6" y="96.4">XTAL1</text>
<text x="182.6" y="99.4">AREF</text>
<text x="202.9" y="96.4">PC2</text>
<text x="202.9" y="99.4">PC3</text>
<text x="212.7" y="98">25</text>
<text x="212.7" y="101.1">26</text>
<text x="257" y="98">4</text>
<text x="174.3" y="104.1">40</text>
<text x="174.3" y="107.1">39</text>
<text x="182.6" y="105.4">PA0</text>
<text x="202.9" y="102.4">PC4</text>
<text x="202.9" y="105.4">PC5</text>
<text x="212.7" y="104.1">27</text>
<text x="212.7" y="107.1">28</text>
<text x="174.3" y="110.1">38</text>
<text x="174.3" y="113.1">37</text>
<text x="182.6" y="108.4">PA1</text>
<text x="182.6" y="111.4">PA2</text>
<text x="202.9" y="108.4">PC6</text>
<text x="202.9" y="111.4">PC7</text>
<text x="212.7" y="110.1">29</text>
<text x="174.3" y="116.1">36</text>
<text x="174.3" y="119.1">35</text>
<text x="182.6" y="114.4">PA3</text>
<text x="182.6" y="117.4">PA4</text>
<text x="202.7" y="117.4">PD0</text>
<text x="212.7" y="116.1">14</text>
<text x="212.7" y="119.1">15</text>
<text x="267" y="119.1">3</text>
<text x="267" y="116.1">4</text>
<text x="34.1" y="125.1">1</text>
<text x="62.1" y="125.1">8</text>
<text x="174.3" y="122.1">34</text>
<text x="174.3" y="125.1">33</text>
<text x="182.6" y="120.4">PA5</text>
<text x="182.6" y="123.4">PA6</text>
<text x="202.7" y="120.4">PD1</text>
<text x="202.7" y="123.4">PD2</text>
<text x="212.7" y="122.1">16</text>
<text x="212.7" y="125.1">17</text>
<text x="267" y="125.1">1</text>
<text x="267" y="122.1">2</text>
<text x="19.9" y="131.1">4</text>
<text x="34.1" y="128.1">2</text>
<text x="34.1" y="131.1">3</text>
<text x="62.1" y="131.1">6</text>
<text x="62.1" y="128.1">7</text>
<text x="106.4" y="128.1">2</text>
<text x="106.4" y="131.1">1</text>
<text x="113.3" y="129.5">T1IN</text>
<text x="124.1" y="129.5">T1OUT</text>
<text x="137.4" y="128.1">5</text>
<text x="137.4" y="131.1">18</text>
<text x="175.7" y="131.1">1</text>
<text x="182.6" y="126.5">PA7</text>
<text x="202.7" y="126.5">PD3</text>
<text x="202.7" y="129.5">PD4</text>
<text x="212.7" y="128.1">18</text>
<text x="212.7" y="131.1">19</text>
<text x="19.9" y="137.2">2</text>
<text x="19.9" y="134.2">3</text>
<text x="34.1" y="134.2">4</text>
<text x="34.1" y="137.2">5</text>
<text x="62.1" y="137.2">4</text>
<text x="62.1" y="134.2">5</text>
<text x="105" y="137.2">20</text>
<text x="106.4" y="134.2">3</text>
<text x="113.3" y="132.5">T2IN</text>
<text x="113.3" y="135.5">R1OUT</text>
<text x="124.1" y="132.5">T2OUT</text>
<text x="126.3" y="135.5">R1IN</text>
<text x="137.4" y="134.2">4</text>
<text x="137.4" y="137.2">19</text>
<text x="175.7" y="134.2">2</text>
<text x="175.7" y="137.2">3</text>
<text x="182.6" y="132.5">PB0</text>
<text x="182.6" y="135.5">PB1</text>
<text x="202.7" y="132.5">PD5</text>
<text x="202.7" y="135.5">PD6</text>
<text x="212.7" y="134.2">20</text>
<text x="212.7" y="137.2">21</text>
<text x="19.9" y="140.2">1</text>
<text x="34.1" y="140.2">6</text>
<text x="34.1" y="143.2">7</text>
<text x="62.1" y="143.2">2</text>
<text x="62.1" y="140.2">3</text>
<text x="106.4" y="143.2">8</text>
<text x="113.3" y="138.5">R2OUT</text>
<text x="126.3" y="138.5">R2IN</text>
<text x="137.4" y="143.2">11</text>
<text x="175.7" y="140.2">4</text>
<text x="175.7" y="143.2">5</text>
<text x="182.6" y="138.5">PB2</text>
<text x="182.6" y="141.5">PB3</text>
<text x="202.7" y="138.5">PD7</text>
<text x="34.1" y="146.2">8</text>
<text x="62.1" y="146.2">1</text>
<text x="105" y="149.2">13</text>
<text x="113.3" y="144.5">C1+</text>
<text x="127.1" y="147.5">C2+</text>
<text x="127.1" y="144.5">C2+</text>
<text x="137.4" y="146.2">15</text>
<text x="175.7" y="146.2">6</text>
<text x="175.7" y="149.2">7</text>
<text x="182.6" y="144.5">PB4</text>
<text x="182.6" y="147.5">PB5</text>
<text x="249.6" y="146.2">10</text>
<text x="251" y="149.2">8</text>
<text x="263.9" y="149.2">7</text>
<text x="263.9" y="146.2">9</text>
<text x="105" y="155.2">17</text>
<text x="105" y="152.2">12</text>
<text x="113.3" y="153.5">V-</text>
<text x="113.3" y="150.5">C1-</text>
<text x="137.4" y="155.2">16</text>
<text x="175.7" y="152.2">8</text>
<text x="182.6" y="150.5">PB6</text>
<text x="182.6" y="153.5">PB7</text>
<text x="251" y="155.2">4</text>
<text x="251" y="152.2">6</text>
<text x="263.9" y="155.2">3</text>
<text x="263.9" y="152.2">5</text>
<text x="105" y="158.2">14</text>
<text x="113.3" y="156.6">V-</text>
<text x="113.3" y="159.6">V+</text>
<text x="128" y="156.6">C2-</text>
<text x="128" y="159.6">C2-</text>
<text x="137.4" y="158.2">10</text>
<text x="174.3" y="158.2">11</text>
<text x="174.3" y="161.3">31</text>
<text x="182.6" y="159.6">GND_2</text>
<text x="251" y="158.2">2</text>
<text x="263.9" y="158.2">1</text>
<text x="182.6" y="162.6">GND</text>
<text x="28.8" y="174.9" transform="rotate(-90 28.8 174.9)">1</text>
<text x="31.8" y="174.9" transform="rotate(-90 31.8 174.9)">2</text>
<text x="34.8" y="174.9" transform="rotate(-90 34.8 174.9)">3</text>
<text x="49.9" y="174.9" transform="rotate(-90 49.9 174.9)">1</text>
<text x="52.9" y="174.9" transform="rotate(-90 52.9 174.9)">2</text>
<text x="55.9" y="174.9" transform="rotate(-90 55.9 174.9)">3</text>
<text x="152.3" y="177" transform="rotate(-90 152.3 177)">3</text>
<text x="155.3" y="177" transform="rotate(-90 155.3 177)">2</text>
<text x="158.3" y="177" transform="rotate(-90 158.3 177)">1</text>
</g>
<g font-size="2.1" fill="#800000">
<text x="85.8" y="16.6" transform="rotate(-90 85.8 16.6)">+</text>
<text x="127.9" y="16.6" transform="rotate(-90 127.9 16.6)">+</text>
<text x="179.2" y="22.6" transform="rotate(-90 179.2 22.6)">+</text>
<text x="203.2" y="22.6" transform="rotate(-90 203.2 22.6)">+</text>
<text x="6.1" y="34.4">+</text>
<text x="88.7" y="37.2" transform="rotate(-90 88.7 37.2)">+</text>
<text x="130.9" y="37.2" transform="rotate(-90 130.9 37.2)">+</text>
<text x="6.1" y="76.6">+</text>
<text x="146" y="98" transform="rotate(-90 146 98)">+</text>
<text x="6.1" y="118.7">+</text>
<text x="245.4" y="119" transform="rotate(-90 245.4 119)">+</text>
</g>
</svg>
